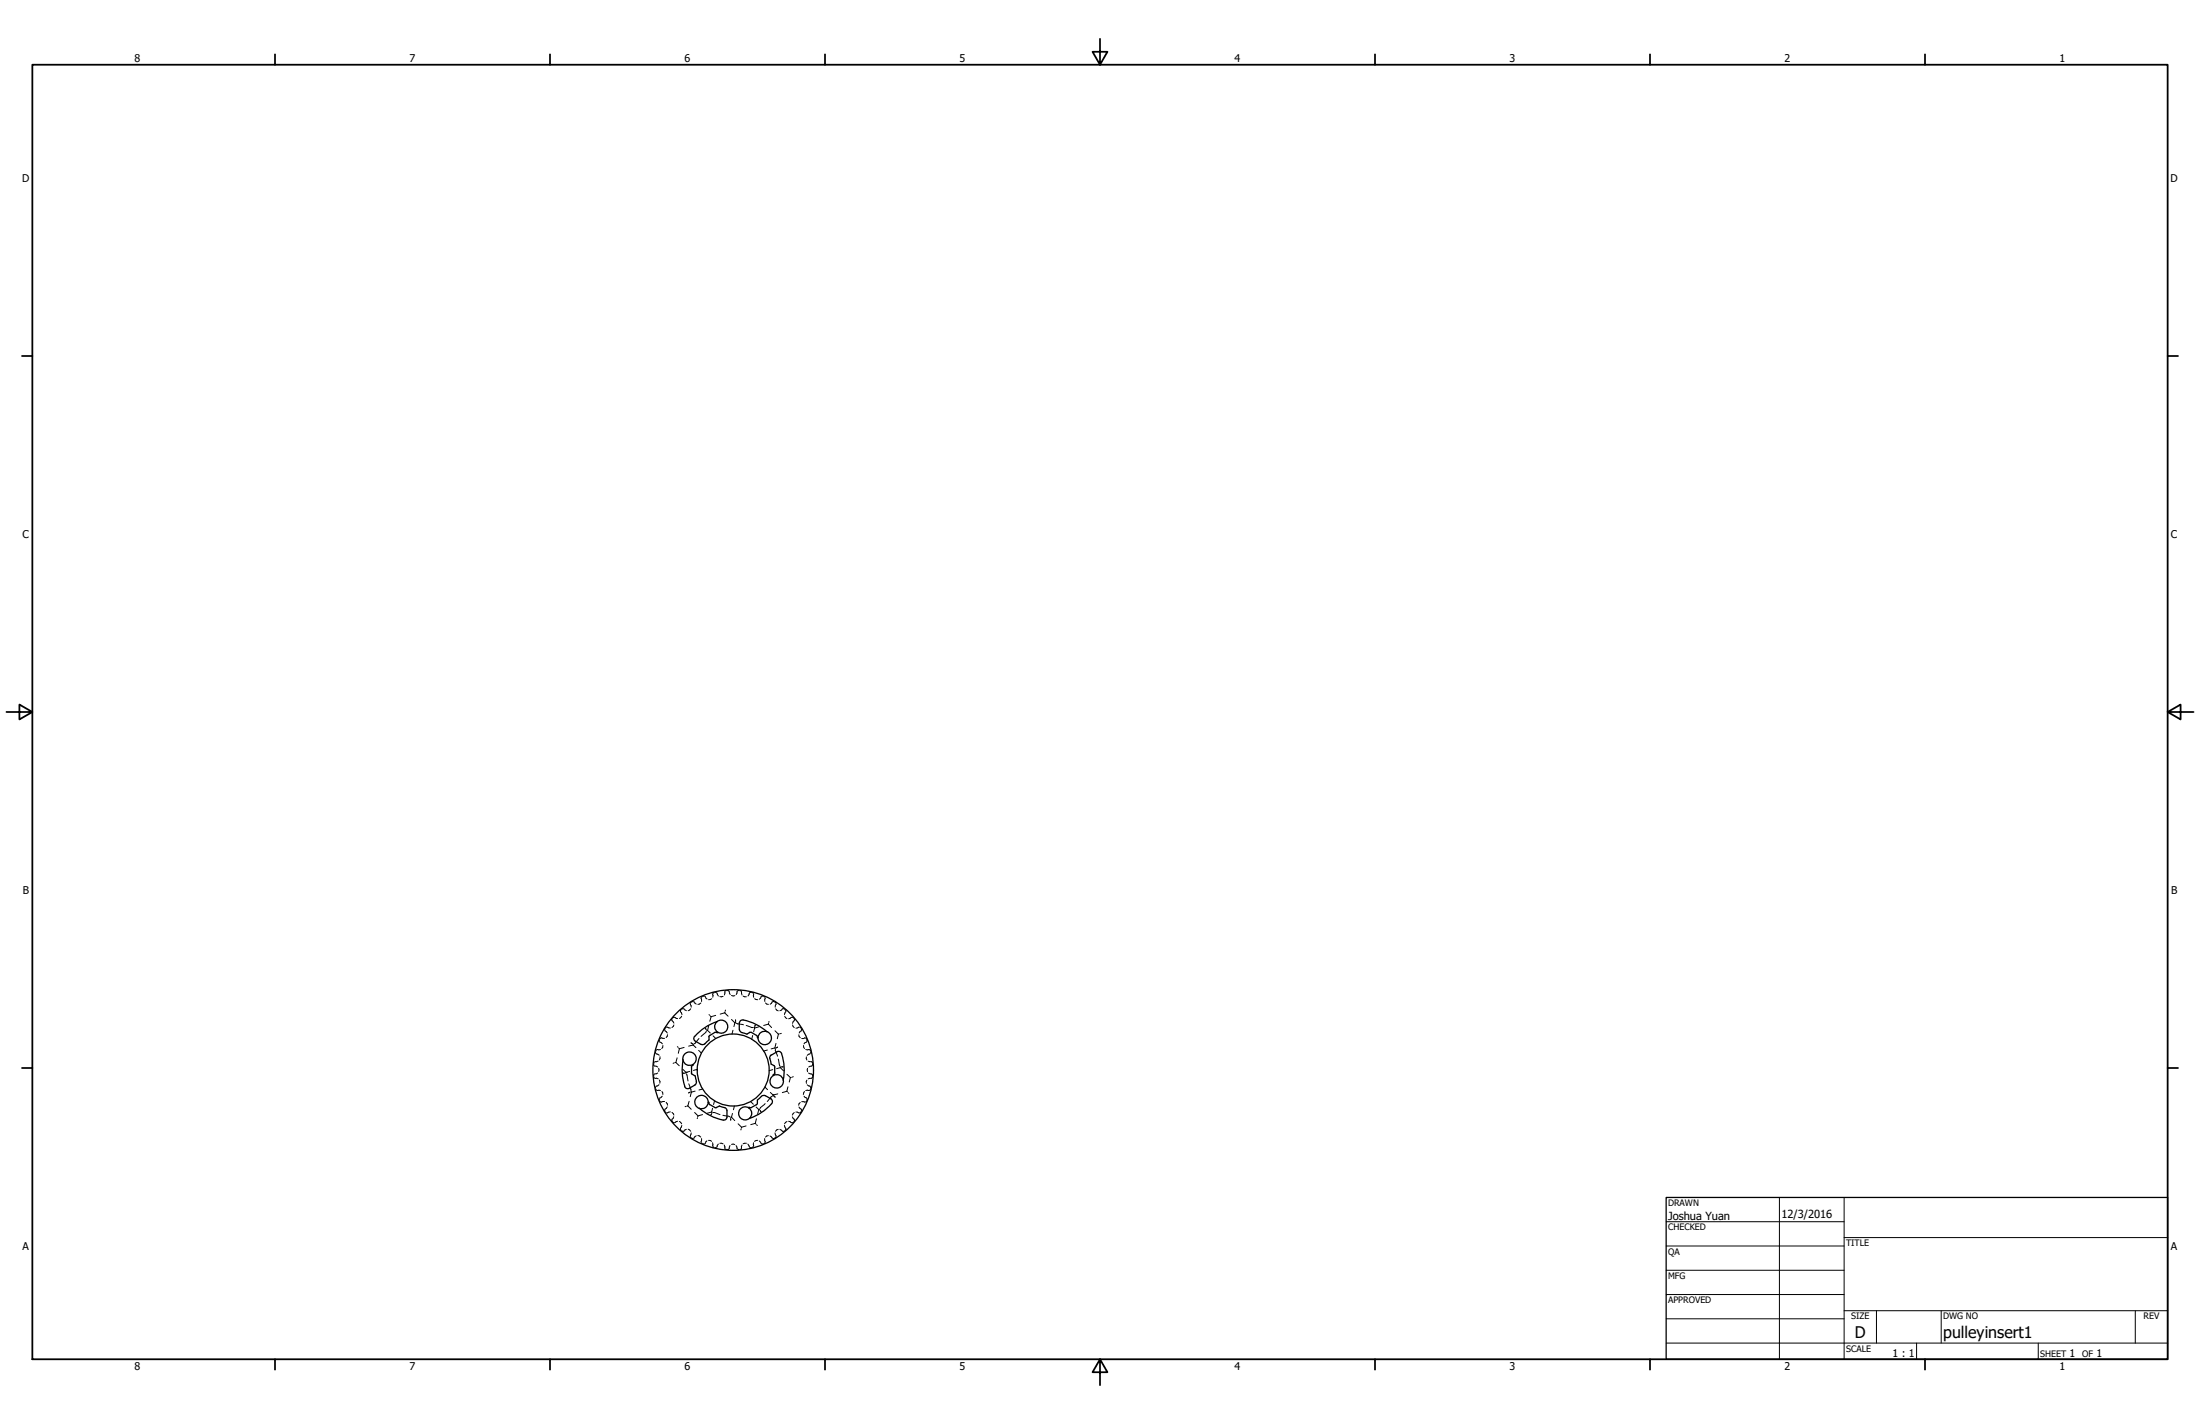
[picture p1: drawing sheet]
<svg xmlns="http://www.w3.org/2000/svg" width="864mm" height="559mm" viewBox="0 0 864 559" stroke-linecap="round" stroke-linejoin="round" font-family="sans-serif">
<!-- layer: Hidden (ANSI) -->
<g fill="none" stroke="#000" stroke-width=".39">
<path d="M263.9 399.7l-.2 .5M264.5 399.2l-.4 .3M264.7 399.2l.4 .2M265.2 399.5l.8 .2M267.1 396.9l.2 .3M267.4 397.3l.3 .8M267.4 396.2l-.3 .4M267.6 398.8l-.9 .9M268 395.8l-.4 .2M268.3 395.8l.3 .2M268.7 396.2l.7 .4M270.9 393.9l.2 .4"/>
<path d="M271.1 394.5l.2 .7M271.1 395.9l-1 .7M271.3 393.3l-.3 .4M272.1 393l-.5 .2M272.3 393.1l.3 .3M272.7 393.5l.6 .5M275.1 393.6l-1.2 .5M275.2 391.6l.1 .4M275.3 392.2l.1 .8M275.7 391.1l-.4 .3M276.5 390.8l-.5 .2M276.7 391l.2 .3"/>
<path d="M277 391.5l.6 .5M278.3 398.1l.3 .3M278.8 398.7l.3 .3M279.1 399l-.5 1.7M279.4 391.9l-1.3 .4M279.8 390v.4M279.8 390.5v.9M280.4 389.6l-.6 .2M280.6 389.4h.6M280.9 398.5l-1.8 .5M281.3 389.6l.2 .4M281.6 390.1l.4 .7"/>
<path d="M283.8 391l-1.2 .1M284.5 397.4l-1.8 .6M284.5 397.4l1.3 1.4M284.5 389.6l-.1 .9M284.5 389.1v.4M284.6 397.1l-.1 .3M284.8 396.4l-.1 .3M285.2 388.7l-.5 .2M285.5 388.7l.5 .1M286.1 388.9l.2 .4M286.3 389.5l.3 .8M287.1 390.7h1.4"/>
<path d="M289.3 389.5l-.3 .8M289.4 388.9l-.1 .4M290.1 388.7l-.5 .1M290.4 388.7l.5 .2M291 389.1l.1 .4M291.1 389.6l.2 .9M291.7 390.9l1.3 .3M294.1 390.1l-.5 .7M294.3 389.6l-.2 .4M294.4 389.4h.6M295.2 389.5l.5 .3M295.8 390v.4"/>
<path d="M295.8 390.5v.9M296.2 391.9l1.2 .4M298.6 391.5l-.5 .6M298.9 391l-.2 .3M299.1 390.8l.5 .2M299.8 391.1l.5 .3M300.2 392.2v.8M300.4 391.6l-.1 .4M300.5 393.6l1.1 .5M303 393.5l-.7 .6M303.3 393.1l-.3 .3M303.5 393l.5 .2"/>
<path d="M304.2 393.3l.4 .4M304.4 394.5l-.1 .7M304.5 395.9l1 .8M304.7 393.9l-.2 .4M306.9 396.2l-.8 .4M307.3 395.8l-.3 .2M307.5 395.8l.5 .2M308 398.8l.9 .9M308.2 396.2l.3 .4M308.2 397.4l-.3 .7M308.5 396.9l-.2 .3M310.3 399.5l-.7 .3"/>
<path d="M310.8 399.2l-.3 .2M311 399.2l.5 .3M311.7 399.7l.2 .5M256.6 417.6l.1 .5M256.8 416.8l-.1 .5M256.9 418.3h.3M257.4 416.6l-.4 .1M257.4 412.8v.5M257.4 418.4l.8 .3M257.5 413.4l.4 .2M257.7 412l-.3 .5M257.9 411.9h.4"/>
<path d="M258.1 413.6l.7 .5M258.4 416.4l-.8 .2M258.6 419.2v1.3M258.9 408.1l-.1 .5M258.9 408.8l.3 .2M259.1 414.7l-.3 1.2M259.3 407.4l-.3 .4M259.3 411.9h-.9M259.4 409.1l.6 .5M259.5 407.3l.4 .1M260 407.4l.9 .1M260.2 410.3l-.4 1.2"/>
<path d="M261 404.4l.3 .3M261 403.7l-.1 .5M261.4 404.7l.5 .7M261.6 403l-.4 .5M261.8 403l.4 .2M262.1 406l-.6 1.2M262.3 403.2l.8 .2M263.7 400.4l.3 .3M264.1 400.8l.4 .7M264.5 402.2l-.7 1M264.6 417.1l-.4 .2M265.3 416.9l-.4 .1"/>
<path d="M265.3 416.9l1.3 1.3M265.8 415.1l-.5 1.8M265.9 410.7l.3 .3M266.4 411.3l.3 .2M266.7 411.5l-.4 1.8M268 419.5l1.3 1.3 1.5-.4M268.5 411l-1.8 .5M271.7 409.4l-.4-.1 .5 .2M272 409.7l.1 .4M272.1 410.1l-1.8 .4M272.1 410.1l1.1 1M273.7 419.6l-1.5 .5"/>
<path d="M274.3 412.2l1 1.1M274.4 407.5l-2 2.1M277.1 403.9l-.2-.4 .3 .6M277.2 404.7l-2 2M277.4 404.2l.3 .2M277.7 404.4h.1M277.7 404.4l1.1 1M278.2 402.5l-.5 1.9M279.9 406.5l1.1 1M287.1 400l1.4 1.4M287.7 404.3l-.4 1.5M288.5 401.4l-.4 1.4"/>
<path d="M288.7 400.7v-.5l.1 .7M288.7 401.1l-.2 .3M289 401.4l2.8 .7M292.9 402.4l2.2 .8h.6M295.5 406.3l-.4 1.5M296.2 403v.4M296.2 403.4l-.4 1.5M296.4 402.7l.1-.4-.3 .5M298 402.9l-1.8 .5M301.2 412.1l-1.4 .3M301.6 401.9l-1.8 .5M301.6 401.9l1.3 1.3"/>
<path d="M301.7 401.5l-.1 .4M301.9 400.8l-.1 .4M303.3 419.7l-1.4 .5M304.2 411.2l.3 .1M304.2 411.2l-1.5 .4M304.2 404.5l1.4 1.3M304.4 411.7v.6l.8 2.2M304.6 409.4l-.4 1.8M304.9 411.1l.3-.2-.5 .3M305.5 415.6l.8 2.8M305.6 405.8l-.5 1.8M305.9 405.7l-.3 .1"/>
<path d="M306.3 418.9v.1M306.3 419l1.3 1.2M306.3 419l-1.4 .4M306.6 418.7l-.3 .2M306.7 405.5l-.4 .1M306.8 418.7h.6h-.4M311.1 402.2l.7 1.1M311.5 400.8l-.4 .8M311.8 400.4l-.2 .3M313.2 403.3l-.8 .2M313.6 406.1l.5 1.1M313.8 403l-.4 .2"/>
<path d="M314 403l.3 .4M314.2 404.7l-.5 .7M314.5 403.7l.2 .5M314.6 404.4l-.3 .3M315.4 410.3l.4 1.2M315.5 407.5h-.8M316.1 407.3l-.4 .1M316.2 409.1l-.6 .5M316.3 411.9h.8M316.3 407.4l.3 .4M316.5 414.7l.2 1.3M316.7 408.7l-.3 .3"/>
<path d="M316.7 408.1l.1 .5M317 419.2v1.4M317.2 416.4l.8 .2M317.6 413.6l-.7 .5M317.8 411.9h-.5M317.9 412l.2 .4M318.1 413.4l-.3 .2M318.1 418.4l-.7 .3M318.2 416.6l.4 .1M318.2 412.8l.1 .5M318.8 418.3l-.5 .1M318.8 416.8l.2 .5"/>
<path d="M319 417.6l-.1 .5M256.7 421.7l-.1 .5M256.7 422.5l.1 .5M257 423.1l.4 .1M257.2 421.4l-.3 .1M257.4 426.5v.5M257.4 427.4l.3 .4M257.6 423.2l.8 .2M257.9 426.1l-.4 .2M258.2 421.1l-.8 .3M258.3 427.9h-.4M258.4 427.9h.9"/>
<path d="M258.7 425.6l-.6 .5M258.8 431.2l.1 .5M258.8 423.8l.2 1.3M259 432l.3 .4M259.2 430.8l-.3 .2M259.8 428.3l.4 1.2M259.9 432.4l-.4 .1M260 430.1l-.6 .6M260.9 432.2l-.9 .1M260.9 435.6l.1 .5M261.2 435.1l-.2 .3M261.2 436.4l.4 .4"/>
<path d="M261.5 432.6l.6 1.1M261.9 434.3l-.5 .7M262.2 436.6l-.4 .2M263.1 436.3l-.8 .2M263.7 439.6l.3 .5M263.8 436.5l.7 1.1M264 439.1l-.3 .3M264.5 438.2l-.4 .8M266 440l-.8 .3M268.6 421.1h-.4h.6M269.3 420.9l-.3 .2M269.3 434.1l-.4 .2"/>
<path d="M269.4 421.4l.7 2.8M270 434l-.4 .1M270 434l1.3 1.3M270.4 425.3l.8 2.8M270.5 432.2l-.5 1.8M270.8 428.6l-.5 .3 .4-.2M271.1 428.5l.4 .1M271.4 428.6h.1M271.4 428.6l-.4 1.7M272.7 436.6l1.3 1.3M272.9 428.2l-1.5 .4M273.8 438.6l-.1 .4"/>
<path d="M274 437.9l-.1 .3M275.8 437.4l-1.8 .5M275.8 427.4l-1.4 .3M279.3 436.4l.2 .4M279.3 436.4l-1.7 .5M279.4 437l-.3 .5 .2-.4M279.7 434.9l-.4 1.5M279.8 436.6h.7l2.1 .8M280.5 432l-.4 1.5M283.8 437.6l2.8 .7M286.8 438.9v.6v-.4M287.1 438.4l-.2 .3"/>
<path d="M287.1 438.4l1.3 1.3M287.5 436.9l-.4 1.5M288.3 434l-.4 1.5M294.6 432.2l1.1 1.1M296.8 434.4l1.1 1M296.9 439l-.4 1.8M297.9 435.4l.3 .1M297.9 435.4l-.5 1.9M298.4 435.7l.3 .5-.3-.3M300.2 426.5l1.1 1.1M300.4 433.1l-2.1 2M302.4 428.7l1.1 1"/>
<path d="M303.1 430.2l-1.9 2M303.5 429.8l.1 .3M303.8 430.3l.5 .2-.3-.2M305.3 429.3l-1.8 .4M308.9 428.2l.2 .3M308.9 428.2l-1.8 .6M308.9 421.6l1.4 1.2M309.3 426.5l-.4 1.7M309.4 428.8l.3 .3M309.6 440l.7 .3M310.3 422.8l-.5 1.8M310.6 422.8h-.3"/>
<path d="M311 438.3l.5 .7M311.4 422.5l-.4 .2M311.6 439.1l.2 .3M311.8 436.6l-.8 1M311.9 439.6l-.2 .5M312.4 436.4l.8 .2M313.4 436.6l.4 .2M313.6 434.4l.5 .6M314.1 432.6l-.6 1.1M314.3 435.1l.3 .3M314.4 436.3l-.4 .5M314.7 432.3l.8 .1"/>
<path d="M314.7 435.6l-.2 .5M315.6 430.1l.6 .6M315.7 432.4l.4 .1M315.8 428.3l-.5 1.2M316.4 430.8l.3 .2M316.6 432l-.2 .4M316.7 423.9l-.2 1.2M316.8 431.2l-.1 .5M316.9 425.7l.7 .4M317.1 427.9h-.8M317.3 427.9h.5M317.4 421.1l.7 .3"/>
<path d="M317.7 426.1l.4 .2M318 423.2l-.8 .2M318.1 427.3l-.2 .5M318.3 426.5l-.1 .5M318.3 421.4l.5 .1M318.6 423.1l-.4 .1M318.9 421.6l.1 .6M319 422.5l-.2 .5M264.2 440.3l.3 .3M265.1 440.4l-.3 .2M266.7 440.1l.9 .9M267.1 443.2l.3 .3"/>
<path d="M267.3 442.5l-.2 .4M267.7 441.6l-.3 .8M267.7 443.7l.4 .3M268.6 443.7l-.3 .3M269.4 443.2l-.7 .3M270.1 443.1l1 .8M271 446.1l.3 .4M271.1 445.5l-.1 .4M271.3 444.6l-.2 .7M271.6 446.6l.5 .2M272.5 446.4l-.2 .3M273.3 445.7l-.6 .6"/>
<path d="M273.9 445.6l1.2 .6M275.3 447.8l-.1 .4M275.3 448.4l.4 .3M275.4 446.8l-.1 .8M276 448.8l.5 .1M276.9 448.4l-.2 .4M277.5 447.7l-.5 .6M278.1 447.5l1.2 .4M279.7 448.4l.1 .9M279.8 449.4v.4M279.9 450l.5 .3M280.7 450.3h.5"/>
<path d="M281.5 449.8l-.1 .4M282 448.9l-.4 .7M282.6 448.6l1.2 .3M284.3 449.3l.2 .9M284.5 450.3v.4M284.7 450.9l.5 .1M286 451h-.5M286.3 450.4l-.1 .4M286.6 449.5l-.3 .8M287.1 449.1h1.3M288.9 449.5l.4 .8M289.3 450.4l.1 .4"/>
<path d="M289.6 451h.5M289.8 441l1.3 1.3M290.9 443l-.1 .4M290.9 450.9l-.5 .1M291.1 442.3l-.1 .4M291.1 450.3l-.1 .4M291.3 449.3l-.3 .9M292.9 441.8l-1.8 .5M293 448.6l-1.3 .2M293.6 448.9l.4 .7M294.1 449.8l.2 .4M294.4 450.3h.6"/>
<path d="M295.7 450l-.4 .2M295.8 448.4l-.1 .9M295.8 449.4v.4M296.5 440.8l.2 .3M296.5 440.8l-1.8 .5M297 441.4l.3 .2M297.4 447.5l-1.2 .4M298.1 447.7l.5 .6M298.7 448.5l.2 .3M299.7 448.8l-.6 .1M300.2 446.8v.8M300.3 447.8l.1 .4"/>
<path d="M300.4 448.4l-.5 .3M301.6 445.6l-1.1 .6M302.3 445.8l.6 .5M303 446.4l.3 .3M304 446.6l-.5 .2M304.2 444.6l.2 .7M304.5 445.5l.2 .4M304.7 446.1l-.4 .4M305.5 443.2l-1.1 .7M306.1 443.2l.7 .4M307 443.7l.3 .3M307.9 441.6l.3 .8"/>
<path d="M308 443.7l-.5 .3M308.3 442.6l.2 .3M308.5 443.2l-.3 .3M308.9 440.1l-.9 .9M310.5 440.4l.3 .2M311.5 440.3l-.4 .3"/>
</g>
<g fill="#000">
<circle cx="288.5" cy="401.4" r=".19"/>
<circle cx="304.2" cy="411.2" r=".19"/>
<circle cx="269.3" cy="420.9" r=".19"/>
<circle cx="269.3" cy="420.8" r=".19"/>
<circle cx="297.9" cy="435.4" r=".19"/>
<circle cx="303.5" cy="429.8" r=".19"/>
<circle cx="303.5" cy="429.7" r=".19"/>
</g>
<!-- layer: Visible (ANSI) -->
<g fill="none" stroke="#000" stroke-width=".51">
<path d="M268.2 415.9a20 20 0 0 0 .6 10.4M272 417.7l.1 .3-.7 .8 .1 2.3M278.6 406.3l-.3 .6M280.6 405.1l-2 1.2M281.5 400.9a19.5 19.5 0 0 0-9.1 6.3l.4 1.3 2.3 1.3a2.12 2.12 0 0 0 2.5-1.1l.7-.6v-1.3M281.5 400.9a2.57 2.57 0 0 0 .3 4.2M281.5 400.9a2.57 2.57 0 0 1 4.2 1.8 2.57 2.57 0 0 1-3.9 2.4M281.7 405.1l-.1 .2-1-.1M290.2 401.4v2.5M290.3 404a2.03 2.03 0 0 0 2.1 1.5l.8 .3 1.3-.7 .4 .1M291.7 400.2a20 20 0 0 1 9.4 4.7M291.7 400.3a1.24 1.24 0 0 0-1.4 1.2"/>
<path d="M295 405.1l2 1.2M297 406.3l.3 .9h.3M302.2 415.5l.5 2.1 1.4 .9v2.6M302.8 413.9l-.5 .5-.1 1M304.9 412.7a1.3 1.3 0 0 1 1.9 .7M305 412.8l-2.2 1.2M306.8 413.5a20 20 0 0 1 .6 10.4M268.7 426.3a1.3 1.3 0 0 0 1.9 .8M271.4 421l.3 .6 1.2 .6M272.8 425.8l-2.2 1.2M272.9 422.2l.5 2.1M273.3 424.4l-.1 .9-.5 .5"/>
<path d="M274.5 434.9a18.2 18.2 0 0 0 9.9 4.6l.7-.4 .3-.8M278 432.6h.3v.3M278.3 432.9l.3 .6 2 1.1M280.6 434.6h.7M281.2 434.6a2.57 2.57 0 0 1 2.8-.1l.7 .2 .6 .8 .1 2.8M294.3 434.6h.6M294.3 434.6l-.3-.1-.1 .2M300.4 430l2.2 1.2M300.4 430a2.01 2.01 0 0 0-2.4 1.1l-.7 .6-.1 1.6-2.2 1.3M302.6 431.1a1.3 1.3 0 0 1 .3 2M302.9 433.1a20 20 0 0 1-8.7 5.8M304.2 421l-.7 .8 .2 .3"/>
<circle cx="270.7" cy="415.4" r="2.64"/>
<circle cx="287.8" cy="419.9" r="31.5"/>
<circle cx="287.8" cy="419.9" r="14.1"/>
<circle cx="300.2" cy="407.3" r="2.64"/>
<circle cx="275.4" cy="432.5" r="2.64"/>
<circle cx="292.5" cy="436.9" r="2.57"/>
<circle cx="304.9" cy="424.3" r="2.64"/>
</g>
<!-- layer: Border (ANSI) -->
<g fill="none" stroke="#000" stroke-width=".7">
<path d="M431.8 15.2v10.2l-2.9-5.1h5.8l-2.9 5.1M12.7 25.4h838.2v508h-838.2zM107.9 21.3v4.1M215.9 21.3v4.1M323.8 21.3v4.1M539.8 21.3v4.1M647.7 21.3v4.1M755.6 21.3v4.1M8.6 139.7h4.1M850.9 139.7h4.1M2.5 279.4h10.2l-5.1-2.9v5.8l5.1-2.9M850.9 279.4l5.1 2.9v-5.8l-5.1 2.9h10.2"/>
<path d="M8.6 419.1h4.1M850.9 419.1h4.1M107.9 533.4v4.1M215.9 533.4v4.1M323.8 533.4v4.1M431.8 533.4l2.9 5.1h-5.8l2.9-5.1v10.2M539.8 533.4v4.1M647.7 533.4v4.1M755.6 533.4v4.1"/>
</g>
<!-- layer: Title (ANSI) -->
<g fill="none" stroke="#000" stroke-width=".39">
<path d="M654 479.4h69.9M698.5 469.9v63.5M723.9 469.9v63.5M654 488.9h69.9M654 498.5h69.9M723.9 485.6h127M654 508h69.9M654 517.5h69.9M723.9 514.3h127M736.6 514.3v12.7M762 514.3v12.7M838.2 514.3v12.7"/>
<path d="M654 527h196.9M752.3 527v6.4M800.1 527v6.4"/>
</g>
<path d="M654 469.9h196.9v63.5h-196.9z" fill="none" stroke="#000" stroke-width=".51"/>
<g font-size="6.3">
<text x="728.1" y="524.9">D</text>
<text x="762.8" y="525">pulleyinsert1</text>
</g>
<g font-size="4.4">
<text x="654.8" y="478.6">Joshua Yuan</text>
<text x="699.3" y="478">12/3/2016</text>
</g>
<g font-size="4.2">
<text x="52.8" y="24.4">8</text>
<text x="160.8" y="24.4">7</text>
<text x="268.7" y="24.4">6</text>
<text x="376.7" y="24.4">5</text>
<text x="484.6" y="24.4">4</text>
<text x="592.6" y="24.4">3</text>
<text x="700.5" y="24.4">2</text>
<text x="808.5" y="24.4">1</text>
<text x="8.8" y="71.4">D</text>
<text x="852" y="71.4">D</text>
<text x="8.9" y="211.1">C</text>
<text x="852.2" y="211.1">C</text>
<text x="9" y="350.8">B</text>
<text x="852.2" y="350.8">B</text>
<text x="8.9" y="490.5">A</text>
<text x="852.2" y="490.5">A</text>
<text x="742.9" y="532.6">1 : 1</text>
<text x="812.4" y="532.6">1</text>
<text x="823" y="532.6">1</text>
<text x="52.8" y="537.5">8</text>
<text x="160.8" y="537.5">7</text>
<text x="268.7" y="537.5">6</text>
<text x="376.7" y="537.5">5</text>
<text x="484.6" y="537.5">4</text>
<text x="592.6" y="537.5">3</text>
<text x="700.5" y="537.5">2</text>
<text x="808.5" y="537.5">1</text>
</g>
<g font-size="3.5">
<text x="654.8" y="473.2">DRAWN</text>
<text x="654.8" y="482.8">CHECKED</text>
<text x="724.7" y="488.9">TITLE</text>
<text x="654.8" y="492.3">QA</text>
<text x="654.8" y="501.8">MFG</text>
<text x="654.8" y="511.4">APPROVED</text>
<text x="726.7" y="517.7">SIZE</text>
<text x="762.8" y="517.7">DWG NO</text>
<text x="841.4" y="517.7">REV</text>
<text x="724.7" y="530.4">SCALE</text>
<text x="800.9" y="532.6">SHEET</text>
<text x="817.4" y="532.6">OF</text>
</g>
</svg>
